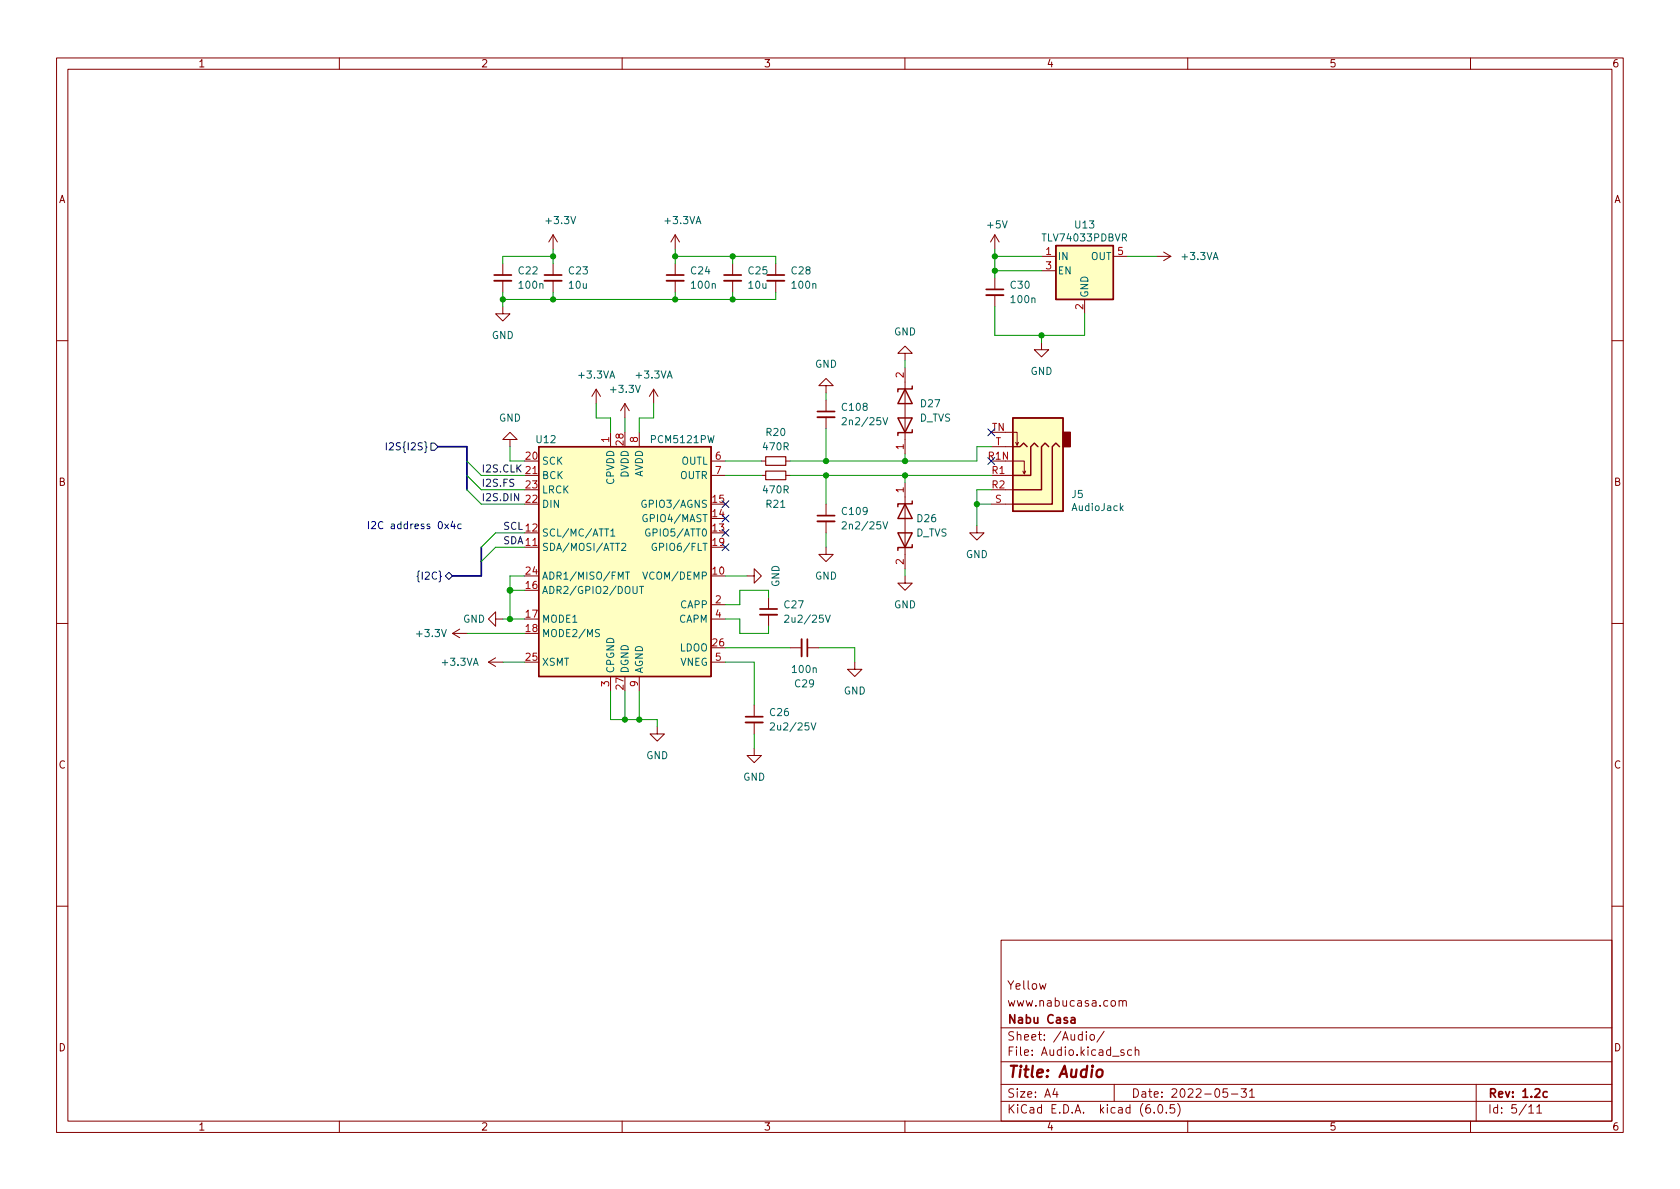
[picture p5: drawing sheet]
<svg xmlns="http://www.w3.org/2000/svg" width="297mm" height="210mm" viewBox="0 0 297 210" stroke-linecap="round" stroke-linejoin="round" font-family="sans-serif">
<g fill="none" stroke="#840000" stroke-width=".18">
<path d="M10 10.2h277v190.1h-277zM12 12.2h273v186.1h-273zM60 10.2v2M110 10.2v2M160 10.2v2M210 10.2v2M260 10.2v2M88.9 54.2v1.3h1.3l-1.3 1.3-1.3-1.3h1.3M88.9 46.6v2M88.9 49.7v2M97.8 41.5l-.8 1.3M97.8 41.5v2.6"/>
<path d="M97.8 46.6v2M97.8 49.7v2M97.8 41.5l.8 1.3M119.4 41.5v2.6M119.4 46.6v2M119.4 49.7v2M119.4 41.5l-.8 1.3M119.4 41.5l.7 1.3M129.5 46.6v2M129.5 49.7v2M137.2 46.6v2M137.2 49.7v2"/>
<path d="M175.9 41.5l-.8 1.3M175.9 41.5v2.6M175.9 49.1v2.1M175.9 52.2v2M175.9 41.5l.8 1.3M184.1 45.3h2.6M184.1 47.9h2.6M191.8 53v2.5M196.8 45.3h2.6M204.5 45.3h2.5M205.7 44.6l1.3 .7M207 45.3l-1.3 .8"/>
<path d="M10 60.2h2M90.2 77.7h1.2l-1.2-1.3-1.3 1.3h1.3v1.3M105.4 68.8l-.8 1.3M105.4 68.8v2.6M105.4 68.8l.8 1.3M107.9 76.4v2.6M110.5 71.4l-.8 1.2M110.5 71.4v2.5M110.5 71.4l.8 1.2M113 76.4v2.6M115.6 68.8l-.8 1.3M115.6 68.8v2.6"/>
<path d="M115.6 68.8l.7 1.3M146 68.2h1.3l-1.3-1.3-1.2 1.3h1.2v1.3M146 70.7v2.1M146 73.8v2M160 62.5h1.3l-1.3-1.3-1.3 1.3h1.3v1.2M160 65v15.3M175.3 79h3.8M177.8 76.4h2v2.3l.3-.5M179.6 78.2l.2 .5M184.1 60.6v1.2h1.3l-1.3 1.3-1.2-1.3h1.2M285 60.2h2M92.7 96.8h2.5"/>
<path d="M92.7 84.1h2.5M125.7 84.1h2.6M125.7 81.5h2.6M134.6 84.1h.8M134.6 81.5h.8M138.9 84.1h.8M138.9 81.5h.8M146 96.8v1.2h1.3l-1.3 1.3-1.2-1.3h1.2M146 89.1v2.1M146 92.2v2M160 85.3v15.3M172.7 93v1.2h1.3l-1.3 1.3-1.3-1.3h1.3"/>
<path d="M175.3 89.1h3.8M177.8 81.5h3.3v2.3l.3-.5M177.8 84.1h1.3M177.8 86.6h1.3M180.8 83.3l.3 .5M10 110.2h2M80 112l1.3 .8M80 112h2.5M81.3 111.2l-1.3 .8M86.4 117.1h2.5M86.4 117.1l1.2 .8M87.6 109.5v-1.3l-1.2 1.3 1.2 1.2v-1.2h1.3"/>
<path d="M87.6 116.3l-1.2 .8M107.9 119.6v2.6M113 119.6v2.6M125.7 106.9h2.6M125.7 109.5h2.6M125.7 117.1h2.6M132.1 101.8h1.2v-1.2l1.3 1.2-1.3 1.3v-1.3M135.9 105.7v2M135.9 108.7v2M139.7 114.5h2M142.7 114.5h2.1M151.1 117.1v1.3h1.3l-1.3 1.2-1.2-1.2h1.2"/>
<path d="M160 101.8v1.3h1.3l-1.3 1.3-1.3-1.3h1.3M285 110.2h2M116.2 128.5v1.3h1.3l-1.3 1.3-1.3-1.3h1.3M133.3 132.3v1.3h1.3l-1.3 1.3-1.2-1.3h1.2M133.3 124.7v2M133.3 127.8v2M10 160.2h2M177 166.3h108v32h-108zM183.8 173.9l.3 1 .3-.7 .2 .7 .3-1M197.9 177.1l.2-.2 .3 .1 .1 .9M197.9 176.9v1M198.5 177.1l.2-.2 .4 .1v.9"/>
<path d="M285 160.2h2M60 198.3v2M110 198.3v2M160 198.3v2M177 194.8h108M177 191.8h108M177 187.8h108M177 181.8h108M186.5 192.5l-.4 1h1M186.9 193v1M192.1 182.4v.2M192.1 182.9v1"/>
<path d="M192.8 183.1l.2-.2 .4 .2 .1 .5-.1 .3h-.4l-.2-.1zM195.2 182.4l-1.3 1.9M197 191.8v3M198.7 185.7l-.3-.1-.3 .2 .1 .3 .5 .1v.4h-.6M200.1 185.7l-.5-.1-.2 .3v.4l.1 .3h.6M200.7 185.8l.2-.2 .4 .1 .1 .9M200.7 185.1v1.5M204.1 196.7v.1M204.9 195.4l.2-.1a.81 .81 0 0 1 .6 .7 .81 .81 0 0 1-.3 .8h-.2a.81 .81 0 0 1-.6-.6 .81 .81 0 0 1 .3-.8zM206.2 196.7v.1M207.6 195.3h-.7v.7l.2-.1 .5 .1 .1 .2-.1 .5-.2 .1-.5-.1M208.2 195.1a1.72 1.72 0 0 1 0 2.3"/>
<path d="M210 198.3v2M217 192.5h-.7l-.1 .7 .2-.1 .5 .1 .2 .2-.1 .5-.2 .1-.6-.1M217.7 193.5h1.2M219.4 192.5h1l-.5 .6 .4 .1v.7l-.2 .1h-.5l-.2-.1M220.9 193l.5-.5v1.5M220.9 194h.9M260 198.3v2M261 191.8v6.5M270.3 195.8l.4-.5v1.5M270.3 196.8h.9M271.7 195.8l.5-.5v1.5M271.7 196.8h.9"/>
</g>
<g fill="none" stroke="#840000" stroke-width=".3">
<path d="M87.4 48.6h3M96.3 48.6h3M117.9 48.6h3M128 48.6h3.1M135.6 48.6h3.1M174.4 51.2h3M144.5 72.8h3.1M144.5 91.2h3.1M134.4 107.7h3M142.7 113v3.1M131.8 126.7h3.1M189.4 180h.6l.1 .9"/>
<path d="M190.1 180.3l-.5 .1a.29 .29 0 0 0-.3 .2 .29 .29 0 0 0 .3 .3h.5M273.6 193.1l-.5-.1-.3 .3v.4l.2 .3h.6"/>
</g>
<path d="M194 189.3a.52 .52 0 0 1 .6-.2 .52 .52 0 0 1 .4 .4l-.1 .6a.55 .55 0 0 1-.5 .4 .55 .55 0 0 1-.6-.4z" fill="none" stroke="#840000" stroke-width=".4"/>
<g fill="none" stroke="#840000" stroke-width=".25">
<path d="M186.7 43.4h10.1v9.6h-10.1zM95.2 79h30.5v40.6h-30.5zM158.7 73.9h2.6l-1.3 2.5zM160 68.8l1.3 2.6h-2.6zM161.3 76v.5h-2.6v.5M161.3 68.3v.5h-2.6v.5M179.1 73.9h8.9v16.5h-8.9zM179.1 79h1.2l.7-.6 .6 .6M183.5 79l-.6-.6-.7 .6v5.1h-3.1M185.4 79l-.6-.6-.7 .6v7.6h-5M187.3 79l-.6-.6-.6 .6v10.1h-7M158.7 94.2h2.6l-1.3 2.6z"/>
<path d="M160 89.1l1.3 2.6h-2.6zM161.3 88.6v.5h-2.6v.5M161.3 96.3v.5h-2.6v.5"/>
</g>
<g fill="#ffffc2" stroke="#ffffc2" stroke-width=".18">
<path d="M95.2 79h30.5v40.6h-30.5z"/>
<path d="M179.1 73.9h8.9v16.5h-8.9z"/>
<path d="M186.7 43.4h10.1v9.6h-10.1z"/>
</g>
<g fill="none" stroke="#006464" stroke-width=".18">
<path d="M148.9 74l.5-.2 .2 .4-.7 .9h.7M156.1 73.8l.4 1.3 .5-1.3M106.9 93.5h.7M108 93.9l.4-.4v1.3M108 94.8h.7M109.9 96.2l.5-.1 .3 .3-.8 .9h.8M114.2 88.5a.59 .59 0 0 0-.7 .6 .59 .59 0 0 0 .7 .6l.1-.5h-.3M114.4 91.1a.59 .59 0 0 0-.8 .5 .59 .59 0 0 0 .8 .6v-.5h-.2M114.9 93.6a.59 .59 0 0 0-.8 .6 .59 .59 0 0 0 .8 .5v-.4h-.2M116 96.1a.59 .59 0 0 0-.7 .6 .59 .59 0 0 0 .7 .6l.1-.5h-.3M148.9 92.4l.5-.1 .2 .3-.7 .9h.7M156.1 92.3l.4 1.2 .5-1.2"/>
<path d="M198.2 89.8l.4 .5M198.6 89.4l-.5 .5M106 111.4l-.5-.1-.2 .1v.4l.6 .2 .1 .3-.2 .3-.5-.1M110.6 101.2h.7M111 101.2v1.2M111.9 103.7v1l.3 .3 .3-.1 .1-.2v-1M113.1 103.7h.7M113.4 103.7v1.3M113.7 101.2l.4 1.2 .4-1.2M138.8 108.9l.4-.1 .3 .3-.8 .9h.8M145.9 108.8l.5 1.2 .4-1.2M136.2 127.9l.5-.1 .2 .4-.7 .9h.7"/>
<path d="M143.4 127.8l.4 1.3 .5-1.3"/>
</g>
<path d="M87.4 49.7h3M96.3 49.7h3M117.9 49.7h3M128 49.7h3.1M135.6 49.7h3.1M174.4 52.2h3M144.5 73.8h3.1M144.5 92.2h3.1M134.4 108.7h3M141.7 113v3.1M131.8 127.8h3.1" fill="none" stroke="#840000" stroke-width=".33"/>
<path d="M135.4 83.3h3.5v1.5h-3.5zM135.4 80.8h3.5v1.5h-3.5z" fill="none" stroke="#840000" stroke-width=".2"/>
<path d="M188 76.4h1.2v2.6h-1.2z" fill="#840000" stroke="#840000" stroke-width=".25"/>
<g fill="none" stroke="#000084" stroke-width=".18">
<path d="M68.3 78.3v1.3M76.2 78.4h.6l.7 .6-.7 .6h-.6zM174.7 75.8l1.2 1.3M175.9 75.8l-1.2 1.3M127.7 96.2l1.2 1.2M127.7 88.5l1.2 1.3M127.7 91.1l1.2 1.2M127.7 93.6l1.2 1.2M128.9 96.2l-1.2 1.2M128.9 88.5l-1.2 1.3M128.9 91.1l-1.2 1.2M128.9 93.6l-1.2 1.2"/>
<path d="M174.7 80.9l1.2 1.2M175.9 80.9l-1.2 1.2M78.7 101.8l.7-.6 .6 .6-.6 .7z"/>
</g>
<path d="M78.6 92.7l.7 .8M79.3 92.7l-.7 .8M80 92.2l-.3 .9h.8M80.3 92.7v.8M81.5 92.7h-.3l-.3 .2 .2 .5h.4" fill="none" stroke="#0000c2" stroke-width=".18"/>
<path d="M77.5 79h5v7.6M85.1 96.8v5h-5.1" fill="none" stroke="#000084" stroke-width=".3"/>
<g fill="none" stroke="#009600" stroke-width=".18">
<path d="M88.9 51.7v2.5M97.8 44.1v2.5M97.8 51.7v1.3M97.8 45.3h-8.9v1.3M119.4 45.3h17.8v1.3M119.4 44.1v2.5M119.4 51.7v1.3M129.5 45.3v1.3M129.5 51.7v1.3M137.2 51.7v1.3h-48.3M175.9 54.2v5.1h15.9v-3.8M175.9 45.3h8.2"/>
<path d="M175.9 44.1v5M175.9 47.9h8.2M184.1 59.3v1.3M199.4 45.3h5.1M90.2 79v2.5h2.5M105.4 71.4v2.5h2.5v2.5M110.5 73.9v2.5M115.6 71.4v2.5h-2.6v2.5M146 69.5v1.2M146 75.8v5.7M160 63.7v1.3M175.3 79h-2.6v2.5h-33"/>
<path d="M82.5 81.5l2.6 2.6h7.6M82.5 84.1l2.6 2.5h7.6M82.5 86.6l2.6 2.5h7.6M92.7 96.8h-5.1l-2.5 2.5M92.7 94.2h-5.1l-2.5 2.6M128.3 84.1h6.3M128.3 81.5h6.3M139.7 84.1h35.6M146 84.1v5M146 94.2v2.6M160 80.3v1.2M160 84.1v1.2"/>
<path d="M172.7 89.1h2.6M175.3 86.6h-2.6v6.4M82.5 112h10.2M88.9 109.5h3.8M88.9 117.1h3.8M90.2 104.4h2.5M92.7 101.8h-2.5v7.7M128.3 109.5h2.5v2.5h5.1v-1.3M128.3 101.8h3.8M128.3 117.1h5v7.6M128.3 114.5h11.4M135.9 105.7v-1.3h-5.1v2.5h-2.5"/>
<path d="M144.8 114.5h6.3v2.6M160 100.6v1.2M107.9 122.2v5h8.3v1.3M110.5 122.2v5M113 122.2v5M133.3 129.8v2.5"/>
</g>
<g fill="#009600" stroke="#009600" stroke-width=".18">
<circle cx="129.5" cy="45.3" r=".46"/>
<circle cx="119.4" cy="45.3" r=".46"/>
<circle cx="119.4" cy="53" r=".46"/>
<circle cx="129.5" cy="53" r=".46"/>
<circle cx="146" cy="81.5" r=".46"/>
<circle cx="160" cy="84.1" r=".46"/>
<circle cx="160" cy="81.5" r=".46"/>
<circle cx="146" cy="84.1" r=".46"/>
<circle cx="110.5" cy="127.2" r=".46"/>
<circle cx="113" cy="127.2" r=".46"/>
<circle cx="184.1" cy="59.3" r=".46"/>
<circle cx="172.7" cy="89.1" r=".46"/>
<circle cx="175.9" cy="45.3" r=".46"/>
<circle cx="175.9" cy="47.9" r=".46"/>
<circle cx="97.8" cy="45.3" r=".46"/>
<circle cx="97.8" cy="53" r=".46"/>
<circle cx="88.9" cy="53" r=".46"/>
<circle cx="90.2" cy="104.4" r=".51"/>
<circle cx="90.2" cy="109.5" r=".46"/>
</g>
<text font-size="2.8" fill="#840000" x="178" y="190.6">Title: Audio</text>
<g font-size="2.1" fill="#840000">
<text x="178" y="178">www.nabucasa.com</text>
<text x="178" y="175">Yellow</text>
<text x="178" y="184">Sheet: /Audio/</text>
<text x="178" y="181">Nabu Casa</text>
<text x="178" y="186.7">File: Audio.kicad_sch</text>
<text x="178" y="196.9">KiCad E.D.A. kicad (6.0.5)</text>
<text x="178" y="194.1">Size: A4</text>
<text x="200" y="194.1">Date: 2022-05-31</text>
<text x="263" y="194.1">Rev: 1.2c</text>
<text x="263" y="196.9">Id: 5/11</text>
</g>
<g font-size="1.8" fill="#840000">
<text x="35" y="11.9">1</text>
<text x="85" y="11.9">2</text>
<text x="135" y="11.9">3</text>
<text x="185" y="11.9">4</text>
<text x="235" y="11.9">5</text>
<text x="285" y="11.9">6</text>
<text x="10.3" y="35.9">A</text>
<text x="285.3" y="35.9">A</text>
<text x="10.3" y="85.9">B</text>
<text x="285.3" y="85.9">B</text>
<text x="10.3" y="135.9">C</text>
<text x="285.3" y="135.9">C</text>
<text x="10.3" y="185.9">D</text>
<text x="285.3" y="185.9">D</text>
<text x="35" y="199.9">1</text>
<text x="85" y="199.9">2</text>
<text x="135" y="199.9">3</text>
<text x="185" y="199.9">4</text>
<text x="235" y="199.9">5</text>
<text x="285" y="199.9">6</text>
</g>
<g font-size="1.8" fill="#006464">
<text x="96.7" y="39.6">+3.3V</text>
<text x="117.7" y="39.6">+3.3VA</text>
<text x="174.7" y="40.4">+5V</text>
<text x="190.1" y="40.4">U13</text>
<text x="184.5" y="42.7">TLV74033PDBVR</text>
<text x="186.9" y="46">IN</text>
<text x="192.9" y="46">OUT</text>
<text x="209.1" y="46">+3.3VA</text>
<text x="91.7" y="48.5">C22</text>
<text x="91.9" y="51">100n</text>
<text x="100.6" y="48.5">C23</text>
<text x="100.7" y="51">10u</text>
<text x="122.2" y="48.5">C24</text>
<text x="122.4" y="51">100n</text>
<text x="132.4" y="48.5">C25</text>
<text x="132.4" y="51">10u</text>
<text x="140" y="48.5">C28</text>
<text x="140.2" y="51">100n</text>
<text x="178.7" y="51">C30</text>
<text x="178.9" y="53.6">100n</text>
<text x="186.9" y="48.5">EN</text>
<text x="192.4" y="52.7" transform="rotate(-90 192.4 52.7)">GND</text>
<text x="86.9" y="59.9">GND</text>
<text x="158.1" y="59.3">GND</text>
<text x="144.1" y="65">GND</text>
<text x="102.4" y="66.9">+3.3VA</text>
<text x="108.2" y="69.5">+3.3V</text>
<text x="112.6" y="66.9">+3.3VA</text>
<text x="182.2" y="66.3">GND</text>
<text x="88.2" y="74.5">GND</text>
<text x="135.5" y="77.1">R20</text>
<text x="149" y="72.6">C108</text>
<text x="149.5" y="75.2">2n2/25V</text>
<text x="162.5" y="74.5">D_TVS</text>
<text x="162.9" y="72">D27</text>
<text x="94.9" y="78.4">U12</text>
<text x="95.8" y="82.2">SCK</text>
<text x="115.3" y="78.4">PCM5121PW</text>
<text x="120.4" y="82.2">OUTL</text>
<text x="135" y="79.6">470R</text>
<text x="95.8" y="84.7">BCK</text>
<text x="95.8" y="89.8">DIN</text>
<text x="95.8" y="87.2">LRCK</text>
<text x="108.6" y="85.7" transform="rotate(-90 108.6 85.7)">CPVDD</text>
<text x="111.1" y="84.5" transform="rotate(-90 111.1 84.5)">DVDD</text>
<text x="113.7" y="84.5" transform="rotate(-90 113.7 84.5)">AVDD</text>
<text x="114.2" y="89.8">GPIO3/AGNS</text>
<text x="120.2" y="84.7">OUTR</text>
<text x="135" y="87.2">470R</text>
<text x="135.5" y="89.8">R21</text>
<text x="189.5" y="88">J5</text>
<text x="95.8" y="94.9">SCL/MC/ATT1</text>
<text x="114.3" y="92.3">GPIO4/MAST</text>
<text x="114.9" y="94.9">GPIO5/ATT0</text>
<text x="149" y="91.1">C109</text>
<text x="149.5" y="93.6">2n2/25V</text>
<text x="161.9" y="94.9">D_TVS</text>
<text x="162.2" y="92.3">D26</text>
<text x="189.7" y="90.3">AudioJack</text>
<text x="95.8" y="97.4">SDA/MOSI/ATT2</text>
<text x="116.1" y="97.4">GPIO6/FLT</text>
<text x="170.8" y="98.7">GND</text>
<text x="95.8" y="105">ADR2/GPIO2/DOUT</text>
<text x="95.8" y="102.5">ADR1/MISO/FMT</text>
<text x="114.3" y="102.5">VCOM/DEMP</text>
<text x="120.3" y="107.6">CAPP</text>
<text x="137.8" y="103.8" transform="rotate(-90 137.8 103.8)">GND</text>
<text x="138.7" y="107.6">C27</text>
<text x="144.1" y="102.5">GND</text>
<text x="158.1" y="107.6">GND</text>
<text x="73.9" y="112.6">+3.3V</text>
<text x="81.9" y="110.1">GND</text>
<text x="95.8" y="110.1">MODE1</text>
<text x="95.8" y="112.6">MODE2/MS</text>
<text x="120" y="110.1">CAPM</text>
<text x="139.4" y="110.1">2u2/25V</text>
<text x="78.3" y="117.7">+3.3VA</text>
<text x="95.8" y="117.7">XSMT</text>
<text x="108.6" y="119.1" transform="rotate(-90 108.6 119.1)">CPGND</text>
<text x="111.1" y="119.1" transform="rotate(-90 111.1 119.1)">DGND</text>
<text x="113.7" y="119.1" transform="rotate(-90 113.7 119.1)">AGND</text>
<text x="120.1" y="115.2">LDOO</text>
<text x="120.2" y="117.7">VNEG</text>
<text x="140.2" y="119">100n</text>
<text x="140.6" y="121.5">C29</text>
<text x="149.2" y="122.8">GND</text>
<text x="136.2" y="126.6">C26</text>
<text x="136.8" y="129.2">2u2/25V</text>
<text x="114.2" y="134.2">GND</text>
<text x="131.4" y="138">GND</text>
</g>
<g font-size="1.8" fill="#a90000">
<text x="184.9" y="45.1">1</text>
<text x="184.9" y="47.6">3</text>
<text x="197.6" y="45.1">5</text>
<text x="191.5" y="54.7" transform="rotate(-90 191.5 54.7)">2</text>
<text x="159.8" y="66.8" transform="rotate(-90 159.8 66.8)">2</text>
<text x="175.4" y="76.2">TN</text>
<text x="93" y="81.3">20</text>
<text x="93" y="83.8">21</text>
<text x="107.7" y="78.2" transform="rotate(-90 107.7 78.2)">1</text>
<text x="110.2" y="78.7" transform="rotate(-90 110.2 78.7)">28</text>
<text x="112.8" y="78.2" transform="rotate(-90 112.8 78.2)">8</text>
<text x="126.5" y="81.3">6</text>
<text x="126.5" y="83.8">7</text>
<text x="159.8" y="79.5" transform="rotate(-90 159.8 79.5)">1</text>
<text x="174.8" y="81.3">R1N</text>
<text x="175.4" y="83.8">R1</text>
<text x="176" y="78.7">T</text>
<text x="93" y="88.9">22</text>
<text x="93" y="86.4">23</text>
<text x="126" y="88.9">15</text>
<text x="159.8" y="87.1" transform="rotate(-90 159.8 87.1)">1</text>
<text x="175.4" y="86.4">R2</text>
<text x="175.9" y="88.9">S</text>
<text x="126" y="94">13</text>
<text x="126" y="91.4">14</text>
<text x="93" y="101.6">24</text>
<text x="126" y="101.6">10</text>
<text x="126" y="96.5">19</text>
<text x="159.8" y="99.8" transform="rotate(-90 159.8 99.8)">2</text>
<text x="93" y="104.1">16</text>
<text x="126.5" y="106.7">2</text>
<text x="93" y="109.2">17</text>
<text x="93" y="111.8">18</text>
<text x="126.5" y="109.2">4</text>
<text x="93" y="116.8">25</text>
<text x="126" y="114.3">26</text>
<text x="126.5" y="116.8">5</text>
<text x="107.7" y="121.4" transform="rotate(-90 107.7 121.4)">3</text>
<text x="110.2" y="121.9" transform="rotate(-90 110.2 121.9)">27</text>
<text x="112.8" y="121.4" transform="rotate(-90 112.8 121.4)">9</text>
</g>
<g font-size="1.8" fill="#000084">
<text x="69.1" y="79.6">I2S{I2S}</text>
<text x="74.2" y="102.5">{I2C}</text>
</g>
<g font-size="1.8" fill="#0f0f0f">
<text x="85.1" y="83.5">I2S.CLK</text>
<text x="85.1" y="86.1">I2S.FS</text>
<text x="85.1" y="88.6">I2S.DIN</text>
<text x="88.9" y="93.7">SCL 12</text>
<text x="88.9" y="96.2">SDA 11</text>
</g>
<text font-size="1.8" fill="#0000c2" x="64.8" y="93.6">I2C address 0x4c</text>
</svg>
